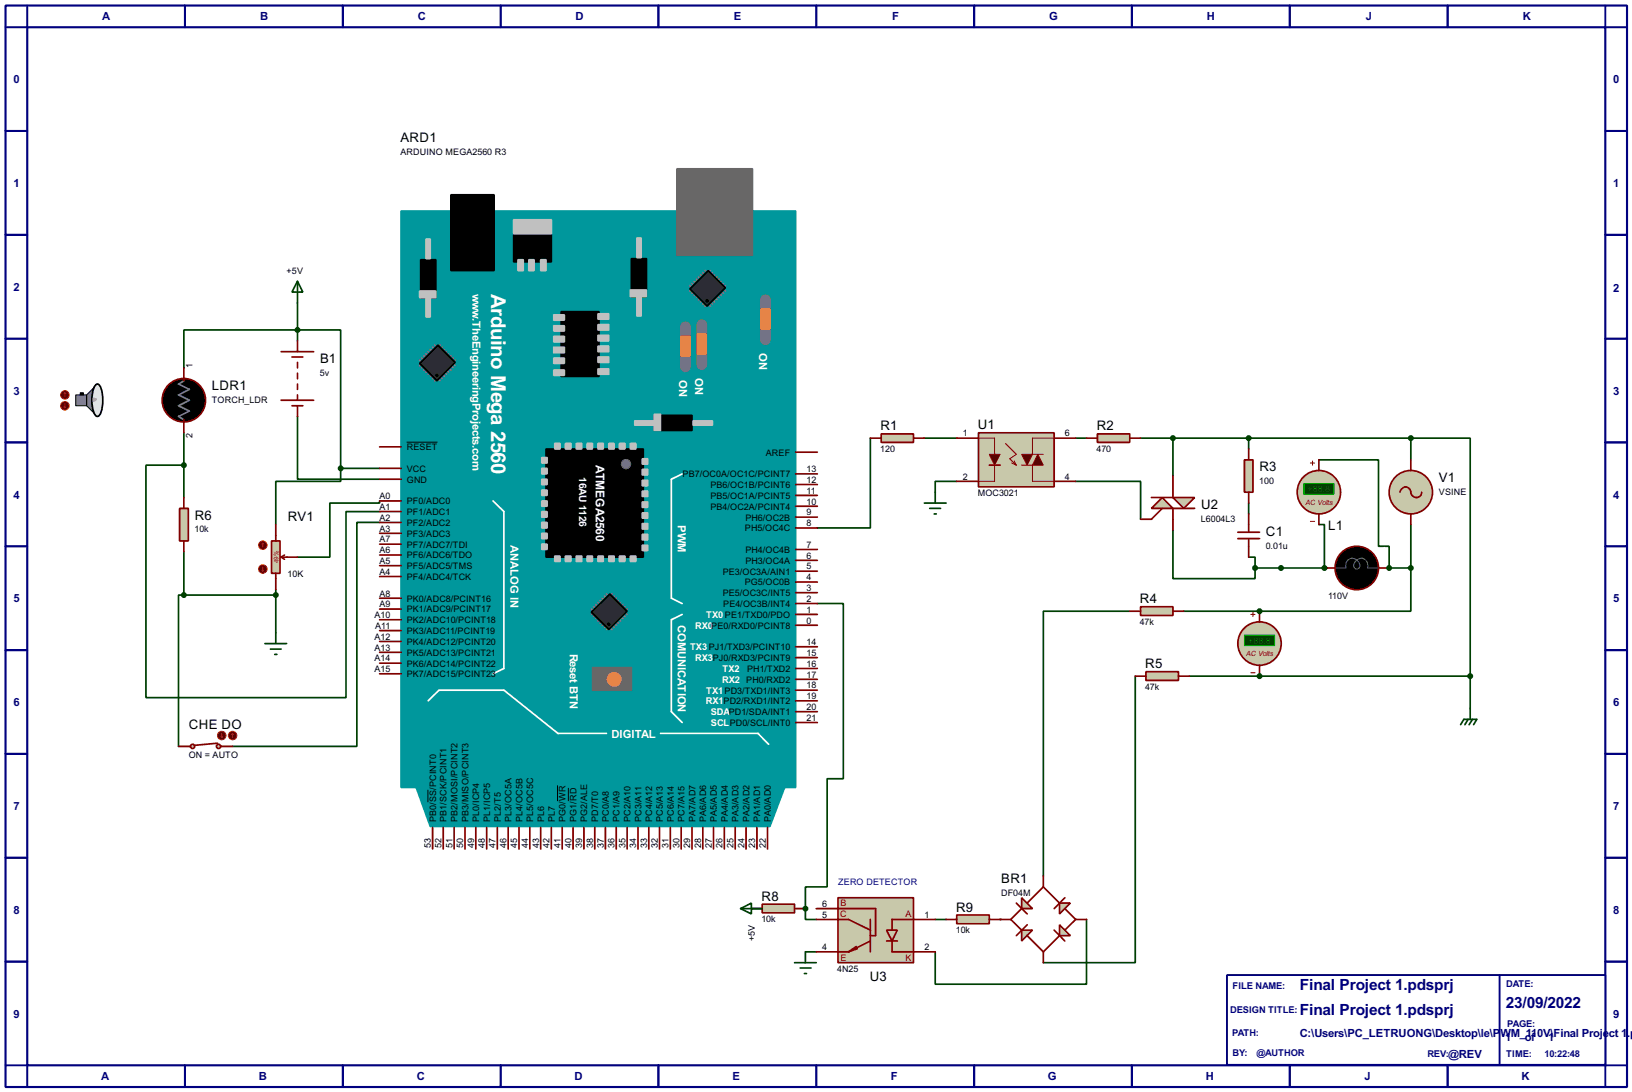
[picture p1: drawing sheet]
<svg xmlns="http://www.w3.org/2000/svg" width="383mm" height="256mm" viewBox="0 0 383 256" stroke-linecap="round" stroke-linejoin="round" font-family="sans-serif">
<path d="M1.3 1.3h381v254h-381zM6.4 6.4h370.8v243.8h-370.8z" fill="none" stroke="#000080" stroke-width=".5"/>
<g fill="none" stroke="#000080" stroke-width=".45">
<path d="M6.4 1.3v5.1h-5.1M43.5 1.3v5.1M80.6 1.3v5.1M117.7 1.3v5.1M154.7 1.3v5.1M191.8 1.3v5.1M228.9 1.3v5.1M266 1.3v5.1M303.1 1.3v5.1M340.2 1.3v5.1M377.2 1.3v5.1h5.1M1.3 30.8h5.1"/>
<path d="M377.2 30.8h5.1M1.3 55.2h5.1M377.2 55.2h5.1M1.3 79.6h5.1M377.2 79.6h5.1M1.3 103.9h5.1M377.2 103.9h5.1M1.3 128.3h5.1M377.2 128.3h5.1M1.3 152.7h5.1M377.2 152.7h5.1M1.3 177.1h5.1"/>
<path d="M377.2 177.1h5.1M1.3 201.5h5.1M377.2 201.5h5.1M1.3 225.9h5.1M377.2 225.9h5.1M1.3 250.2h5.1v5.1M43.5 250.2v5.1M80.6 250.2v5.1M117.7 250.2v5.1M154.7 250.2v5.1M191.8 250.2v5.1M228.9 250.2v5.1"/>
<path d="M266 250.2v5.1M303.1 250.2v5.1M340.2 250.2v5.1M382.3 250.2h-5.1v5.1"/>
</g>
<path d="M288.3 229h88.9v21.1h-88.9z" fill="#fff" stroke="#000080" stroke-width=".45"/>
<path d="M352.4 229v21.1" fill="none" stroke="#000080" stroke-width=".45"/>
<path d="M69.9 77.5h10.2v32.5M69.9 71.2v8.9M69.9 97.8v14.8h19.3M80.1 110v3.1h-15.3v10.1M80.1 110h9.1M89.2 117.7v.5h-11.7v12.7h-7.6M204.5 102.9v21.1h-12.4M217.2 102.9h7.6M224.8 113.1h-5v2.5M252.8 102.9h2.5M293.4 102.9v2.6M293.4 118.2v2.5" fill="none" stroke="#004000" stroke-width=".4"/>
<circle cx="326.4" cy="133.4" r=".2" fill="#004000"/>
<path d="M309.9 108h14v20.3h2.5v5.1" fill="none" stroke="#004000" stroke-width=".4"/>
<circle cx="311.2" cy="133.4" r=".2" fill="#004000"/>
<path d="M252.8 113.1h15.2v8.9M268 102.9h25.4M275.6 102.9v8.9M275.6 124.5v11.4h19.3v-2.5M293.4 130.9h1.5v2.5M309.9 123.2h1.3v10.2h-16.3M176.6 213.4h2.5M219.8 216h2.5M255.3 216v15.2h-35.5v-7.6M189.3 223.6h2.5" fill="none" stroke="#004000" stroke-width=".4"/>
<circle cx="235" cy="216" r=".2" fill="#004000"/>
<path d="M265.5 143.6h-20.3v62.2M266.8 158.8v67.3h-21.6M189.3 213.4v2.6h2.5" fill="none" stroke="#004000" stroke-width=".4"/>
<circle cx="189.3" cy="213.4" r=".2" fill="#004000"/>
<path d="M293.4 102.9h38.1v5.1M192.1 141.8h6.1v41.1h-3.8v25.4h-5.1v5.1" fill="none" stroke="#004000" stroke-width=".4"/>
<circle cx="296" cy="158.8" r=".2" fill="#004000"/>
<path d="M278.2 143.6h17.8M279.5 158.8h16.5" fill="none" stroke="#004000" stroke-width=".4"/>
<circle cx="296" cy="143.6" r=".2" fill="#004000"/>
<g fill="none" stroke="#004000" stroke-width=".4">
<path d="M69.9 77.5h-26.7v8.9M43.2 109.3h-8.9v54.6h47v-43.7h7.9M43.2 101.7v15.2M331.5 102.9h14v55.9M43.2 139.8h-1.2v35.5M43.2 129.6v10.2M43.2 139.8h21.6M64.8 138.5v10.1M89.2 122.7h-5.3v52.6h-29.2M326.4 133.4h5.1M331.5 133.4v10.2h-35.5M331.5 123.2v10.2"/>
<path d="M296 158.8h49.5M345.5 158.8v7.6"/>
</g>
<path d="M94.3 49.6h92.7v135.4h-92.7z" fill="#00979c" stroke="#00979c" stroke-width=".4"/>
<g fill="#686767" stroke="#686767" stroke-width=".4">
<path d="M159.1 39.7h17.7v20.3h-17.7z"/>
<path d="M139.2 156.8h9.2v5.3h-9.2z"/>
</g>
<path d="M106 45.8h10.1v17.8h-10.1zM120.7 55.2h8.9v6.3h-8.9zM98.9 61h3.5v8.9h-3.5zM131.9 73.2h8.9v15.2h-8.9zM148.4 60.8h3.5v8.9h-3.5zM153.7 97.6h8.9v3.5h-8.9zM128.3 105.5h22.9v25.4h-22.9z" fill="#000" stroke="#000" stroke-width=".4"/>
<path d="M115.9 117.7l2.5 2.5v36.8l-2.5 1.3M160.3 111.3l-2.5 1.3v27.9l2.5 1.3M160.3 144.3l-2.5 1.3v21.6l2.5 2.5M100.6 164.6l2.6-2.5h15.2l12.7 10.2h11.4M155.2 172.3h22.9l2.5 2.5" fill="none" stroke="#fff" stroke-width=".4"/>
<path d="M97.8 185l86.7-.3-3.6 9.4h-79.8z" fill-rule="evenodd" fill="#00979c" stroke="#00979c" stroke-width=".4"/>
<g fill="#c0c0c0" stroke="#c0c0c0" stroke-width=".4">
<path d="M127.3 107.5h1.3v1.3h-1.3z"/>
<path d="M127.3 110h1.3v1.3h-1.3z"/>
<path d="M127.3 112.6h1.3v1.2h-1.3z"/>
<path d="M127.3 115.1h1.3v1.3h-1.3z"/>
<path d="M127.3 117.7h1.3v1.2h-1.3z"/>
<path d="M127.3 120.2h1.3v1.3h-1.3z"/>
<path d="M127.3 122.7h1.3v1.3h-1.3z"/>
<path d="M127.3 125.3h1.3v1.2h-1.3z"/>
<path d="M127.3 127.8h1.3v1.3h-1.3z"/>
<path d="M98.6 68.4h3.8v1.5h-3.8z"/>
<path d="M100.1 56.2h1v4.6h-1z"/>
<path d="M100.1 69.9h1v4.6h-1z"/>
<path d="M150.9 107.8h1.3v1.2h-1.3z"/>
<path d="M150.9 110.3h1.3v1.3h-1.3z"/>
<path d="M150.9 112.8h1.3v1.3h-1.3z"/>
<path d="M150.9 115.4h1.3v1.2h-1.3z"/>
<path d="M150.9 117.9h1.3v1.3h-1.3z"/>
<path d="M150.9 120.5h1.3v1.2h-1.3z"/>
<path d="M150.9 123h1.3v1.3h-1.3z"/>
<path d="M150.9 125.5h1.3v1.3h-1.3z"/>
<path d="M150.9 128.1h1.3v1.2h-1.3z"/>
<path d="M148.1 104.2h1.3v1.3h-1.3z"/>
<path d="M145.6 104.2h1.3v1.3h-1.3z"/>
<path d="M143.1 104.2h1.2v1.3h-1.2z"/>
<path d="M140.5 104.2h1.3v1.3h-1.3z"/>
<path d="M138 104.2h1.2v1.3h-1.2z"/>
<path d="M135.4 104.2h1.3v1.3h-1.3z"/>
<path d="M132.9 104.2h1.3v1.3h-1.3z"/>
<path d="M130.4 104.2h1.2v1.3h-1.2z"/>
<path d="M148.1 130.6h1.3v1.3h-1.3z"/>
<path d="M145.6 130.6h1.3v1.3h-1.3z"/>
<path d="M143.1 130.6h1.2v1.3h-1.2z"/>
<path d="M140.5 130.6h1.3v1.3h-1.3z"/>
<path d="M138 130.6h1.2v1.3h-1.2z"/>
<path d="M135.4 130.6h1.3v1.3h-1.3z"/>
<path d="M132.9 130.6h1.3v1.3h-1.3z"/>
<path d="M130.4 130.6h1.2v1.3h-1.2z"/>
<path d="M130.1 74h2.5v1.2h-2.5z"/>
<path d="M130.1 76.5h2.5v1.3h-2.5z"/>
<path d="M130.1 79h2.5v1.3h-2.5z"/>
<path d="M130.1 81.6h2.5v1.3h-2.5z"/>
<path d="M130.1 84.1h2.5v1.3h-2.5z"/>
<path d="M130.1 86.9h2.5v1.3h-2.5z"/>
<path d="M140.5 73.7h2.6v1.3h-2.6z"/>
<path d="M140.5 76.3h2.6v1.2h-2.6z"/>
<path d="M140.5 78.8h2.6v1.3h-2.6z"/>
<path d="M140.5 81.3h2.6v1.3h-2.6z"/>
<path d="M140.5 83.9h2.6v1.2h-2.6z"/>
<path d="M140.5 86.7h2.6v1.2h-2.6z"/>
<path d="M121.7 61h1.3v2.6h-1.3z"/>
<path d="M124.3 61h1.2v2.6h-1.2z"/>
<path d="M127.1 61h1.2v2.6h-1.2z"/>
<path d="M120.7 51.6h8.9v3.3h-8.9z"/>
<path d="M148.1 68.1h3.8v1.6h-3.8z"/>
<path d="M149.7 55.9h1v4.6h-1z"/>
<path d="M149.7 69.7h1v4.5h-1z"/>
<path d="M153.7 97.3h1.5v3.8h-1.5z"/>
<path d="M162.9 98.9h4.5v1h-4.5z"/>
<path d="M149.2 98.9h4.5v1h-4.5z"/>
</g>
<circle cx="144.3" cy="159.6" r="1.55" fill="#ff8080" stroke="#ff8080" stroke-width=".4"/>
<path d="M161.1 76.8v9.4M164.9 76.3v9.4M179.9 70.4v9.4" fill="none" stroke="#757575" stroke-width="2.6"/>
<g fill="#ff8000" stroke="#ff8000" stroke-width=".4">
<path d="M178.9 72.7h2v4.6h-2z"/>
<path d="M163.9 78.5h2v4.6h-2z"/>
<path d="M160.1 79h2v4.6h-2z"/>
</g>
<g fill="none" stroke="#808080" stroke-width=".45">
<path d="M98.6 84.6l.5 .5M99.1 84.1l.5 .5M99.1 85.4l-.5 .5M99.6 83.6l.5 .5M99.6 85.9l-.5 .5M100.1 83.1l.5 .5M100.1 86.4l-.5 .5M100.6 82.6l.5 .5M100.6 86.9l-.5 .5M101.1 82.1l.6 .5M101.1 87.4l-.5 .5M101.7 81.6l.5 .5"/>
<path d="M101.7 87.9l-.6 .5M102.2 81.1l.5 .5M102.2 88.4l-.5 .6M102.7 89l-.5 .5M102.9 89l.5 .5M103.4 88.4l.5 .6M103.4 81.1l-.5 .5M103.9 87.9l.5 .5M103.9 81.6l-.5 .5M104.4 87.4l.6 .5M104.4 82.1l-.5 .5M105 86.9l.5 .5"/>
<path d="M105 82.6l-.6 .5M105.5 86.4l.5 .5M105.5 83.1l-.5 .5M106 85.9l.5 .5M106 83.6l-.5 .5M106.5 85.4l.5 .5M106.5 84.1l-.5 .5M107 84.6l-.5 .5"/>
</g>
<path d="M98.6 85.4l4.3-4.3 4.1 4-4.3 4.4z" fill-rule="evenodd" fill="#2c2c2c" stroke="#000" stroke-width=".4"/>
<circle cx="102.6" cy="88.2" r=".3" fill="#000" stroke="#000" stroke-width=".23"/>
<g fill="none" stroke="#808080" stroke-width=".45">
<path d="M142.5 139.5l.6 .5M143.8 139.5l-.5 .5M139 143.1l.5 .5M139.5 142.5l.5 .6M139.5 143.8l-.5 .5M140 142l.5 .5M140 144.3l-.5 .5M140.5 141.5l.5 .5M140.5 144.8l-.5 .5M141 141l.5 .5M141 145.3l-.5 .6M141.5 140.5l.5 .5"/>
<path d="M141.5 145.9l-.5 .5M142 140l.5 .5M142 146.4l-.5 .5M142.5 146.9l-.5 .5M143.1 147.4l-.6 .5M143.3 147.4l.5 .5M143.8 146.9l.5 .5M144.3 146.4l.5 .5M144.3 140l-.5 .5M144.8 145.9l.5 .5M144.8 140.5l-.5 .5M145.3 145.3l.6 .6"/>
<path d="M145.3 141l-.5 .5M145.9 144.8l.5 .5M145.9 141.5l-.6 .5M146.4 144.3l.5 .5M146.4 142l-.5 .5M146.9 143.8l.5 .5M146.9 142.5l-.5 .6M147.4 143.1l-.5 .5"/>
</g>
<path d="M139 143.8l4.3-4.3 4.1 4.1-4.3 4.3z" fill-rule="evenodd" fill="#2c2c2c" stroke="#000" stroke-width=".4"/>
<circle cx="143" cy="146.6" r=".3" fill="#000" stroke="#000" stroke-width=".23"/>
<g fill="none" stroke="#808080" stroke-width=".45">
<path d="M162.1 67.1l.5 .5M162.6 66.6l.5 .5M162.6 67.9l-.5 .5M163.1 66.1l.5 .5M163.1 68.4l-.5 .5M163.6 65.6l.5 .5M163.6 68.9l-.5 .5M164.1 65.1l.5 .5M164.1 69.4l-.5 .5M164.6 64.6l.6 .5M164.6 69.9l-.5 .5M165.2 64.1l.5 .5"/>
<path d="M165.2 70.4l-.6 .5M165.7 63.6l.5 .5M165.7 70.9l-.5 .5M166.2 71.4l-.5 .5M166.4 71.4l.5 .5M166.9 70.9l.5 .5M166.9 63.6l-.5 .5M167.4 70.4l.5 .5M167.4 64.1l-.5 .5M167.9 69.9l.6 .5M167.9 64.6l-.5 .5M168.5 69.4l.5 .5"/>
<path d="M168.5 65.1l-.6 .5M169 68.9l.5 .5M169 65.6l-.5 .5M169.5 68.4l.5 .5M169.5 66.1l-.5 .5M170 67.9l.5 .5M170 66.6l-.5 .5M170.5 67.1l-.5 .5"/>
</g>
<path d="M166.4 63.6l4.1 4-4.3 4.3-4.1-4z" fill-rule="evenodd" fill="#2c2c2c" stroke="#000" stroke-width=".4"/>
<circle cx="166.1" cy="70.7" r=".3" fill="#000" stroke="#000" stroke-width=".23"/>
<circle cx="147.1" cy="109" r="1.1" fill="#757575" stroke="#757575" stroke-width=".23"/>
<g fill="none" stroke="#800000" stroke-width=".4">
<path d="M89.2 117.7h5.1M89.2 105h5.1M89.2 110h5.1M89.2 112.6h5.1M187 118.9h5.1M187 116.4h5.1M187 113.8h5.1M187 111.3h5.1M187 106.2h5.1M89.2 127.8h5.1M89.2 130.4h5.1M89.2 132.9h5.1"/>
<path d="M89.2 135.4h5.1M89.2 125.3h5.1M89.2 122.7h5.1M89.2 120.2h5.1M187 139.2h5.1M187 136.7h5.1M187 134.2h5.1M187 131.6h5.1M187 129.1h5.1M187 124h5.1M187 121.5h5.1M89.2 158.3h5.1"/>
<path d="M89.2 155.8h5.1M89.2 153.2h5.1M89.2 150.7h5.1M89.2 148.1h5.1M89.2 145.6h5.1M89.2 143.1h5.1M89.2 140.5h5.1M187 159.6h5.1M187 157h5.1M187 154.5h5.1M187 151.9h5.1M187 146.9h5.1"/>
<path d="M187 144.3h5.1M187 141.8h5.1M187 169.7h5.1M187 167.2h5.1M187 164.6h5.1M187 162.1h5.1M101.7 194.4v5M104.2 194.4v5M106.7 194.4v5M109.3 194.4v5M111.8 194.4v5M114.4 194.4v5"/>
<path d="M116.9 194.4v5M119.4 194.4v5M122 194.4v5M124.5 194.4v5M127.1 194.4v5M129.6 194.4v5M132.1 194.4v5M134.7 194.4v5M137.2 194.4v5M139.8 194.4v5M142.3 194.4v5M144.8 194.4v5"/>
<path d="M147.4 194.4v5M149.9 194.4v5M152.5 194.4v5M155 194.4v5M157.5 194.4v5M160.1 194.4v5M162.6 194.4v5M165.2 194.4v5M167.7 194.4v5M170.2 194.4v5M172.8 194.4v5M175.3 194.4v5"/>
<path d="M177.9 194.4v5M180.4 194.4v5"/>
</g>
<path d="M95.6 103.9h7.2M100.6 185.5v2.9M131 184.5v3.7M133.6 185.1v3.1" fill="none" stroke="#000" stroke-width=".23"/>
<path d="M207.1 101.9h7.6v2h-7.6z" fill="#c8c8aa" stroke="#800000" stroke-width=".4"/>
<path d="M204.5 102.9h2.6M214.7 102.9h2.5" fill="none" stroke="#800000" stroke-width=".4"/>
<path d="M229.9 101.7h17.8v12.7h-17.8z" fill="#c8c8aa" stroke="#800000" stroke-width=".4"/>
<path d="M232.5 106.7h2.5l-1.3 2.6z" fill="#400000" stroke="#800000" stroke-width=".23"/>
<path d="M232.5 109.3h2.5" fill="none" stroke="#800000" stroke-width=".4"/>
<g fill="#400000" stroke="#800000" stroke-width=".23">
<path d="M243.9 106.7l1.3 2.6h-2.6z"/>
<path d="M240.1 106.7h2.5l-1.2 2.6z"/>
</g>
<path d="M229.9 102.9h3.8v3.8M233.7 109.3v3.8h-3.8M236.3 104.2l2.5 2.5-1.5 1.1 1.5 1.5M237.8 108.8l1 .5M238.3 108.3l.5 1M240.1 109.3h2.5v3.8h5.1M247.7 102.9h-5.1v3.8h2.6" fill="none" stroke="#800000" stroke-width=".23"/>
<path d="M224.8 102.9h5.1M224.8 113.1h5.1M247.7 102.9h5.1M247.7 113.1h5.1" fill="none" stroke="#800000" stroke-width=".4"/>
<path d="M217.2 118.2h5.1M218.5 119.4h2.5M219.8 115.6v2.6M219.5 120.7h.5" fill="none" stroke="#004000" stroke-width=".4"/>
<path d="M257.9 101.9h7.6v2h-7.6z" fill="#c8c8aa" stroke="#800000" stroke-width=".4"/>
<path d="M255.3 102.9h2.6M265.5 102.9h2.5" fill="none" stroke="#800000" stroke-width=".4"/>
<path d="M292.4 108h2v7.6h-2z" fill="#c8c8aa" stroke="#800000" stroke-width=".4"/>
<path d="M293.4 105.5v2.5M293.4 115.6v2.6M290.9 126.5h5.1M290.9 125h5.1M293.4 120.7v4.3M293.4 126.5v4.4" fill="none" stroke="#800000" stroke-width=".4"/>
<path d="M268 142.5h7.6v2.1h-7.6z" fill="#c8c8aa" stroke="#800000" stroke-width=".4"/>
<path d="M265.5 143.6h2.5M275.6 143.6h2.6" fill="none" stroke="#800000" stroke-width=".4"/>
<path d="M269.3 157.8h7.6v2h-7.6z" fill="#c8c8aa" stroke="#800000" stroke-width=".4"/>
<path d="M266.8 158.8h2.5M276.9 158.8h2.6" fill="none" stroke="#800000" stroke-width=".4"/>
<path d="M62.3 151.2h5.1M63.6 152.5h2.5M64.6 153.7h.5M64.8 148.6v2.6" fill="none" stroke="#004000" stroke-width=".4"/>
<path d="M63.8 127.1h2v7.6h-2z" fill="#c8c8aa" stroke="#800000" stroke-width=".4"/>
<path d="M64.8 123.2v3.9M64.8 134.7v3.8M66.1 130.9l.8 .5M66.1 130.9h3.8M66.9 130.4l-.8 .5" fill="none" stroke="#800000" stroke-width=".4"/>
<circle cx="61.7" cy="128.1" r="1" fill="#400000" stroke="#f00" stroke-width=".23"/>
<path d="M61.8 127.6l-.3 .2M61.8 127.6l.2 .2M61.8 127.6v1" fill="none" stroke="#f00" stroke-width=".23"/>
<circle cx="61.7" cy="133.7" r="1" fill="#400000" stroke="#f00" stroke-width=".23"/>
<path d="M61.5 133.9l.3 .3M61.8 133.2v1M62 133.9l-.2 .3" fill="none" stroke="#f00" stroke-width=".23"/>
<path d="M66.1 82.6h7.6M66.1 94h7.6M68.6 83.9h2.6M68.6 95.3h2.6M69.9 80.1v2.5M69.9 85.1v1.3M69.9 87.7v1.3M69.9 90.2v1.3M69.9 92.8v1.2M69.9 95.3v2.5" fill="none" stroke="#800000" stroke-width=".4"/>
<g fill="#004000" stroke="#004000" stroke-width=".4">
<circle cx="80" cy="110" r=".5"/>
<circle cx="301" cy="133.4" r=".5"/>
<circle cx="293.4" cy="102.9" r=".5"/>
<circle cx="69.9" cy="77.5" r=".5"/>
</g>
<path d="M69.9 66.1l1.3 2.5h-2.6zM69.9 66.1v5.1" fill="none" stroke="#004000" stroke-width=".4"/>
<circle cx="295.9" cy="151.2" r="5.1" fill="#c8c8aa" stroke="#800000" stroke-width=".4"/>
<path d="M293.9 144.3h1M293.9 158h1M294.4 143.8v1" fill="none" stroke="#800000" stroke-width=".23"/>
<path d="M292.4 149.2h7.1v2.5h-7.1z" fill="#004000" stroke="#0f0" stroke-width=".23"/>
<path d="M296 143.6v2.5M296 156.3v2.5" fill="none" stroke="#800000" stroke-width=".4"/>
<circle cx="331.5" cy="115.6" r="5.1" fill="#c8c8aa" stroke="#800000" stroke-width=".4"/>
<path d="M329 115.6a1.28 1.28 0 0 1 1.2-1.3 1.28 1.28 0 0 1 1.3 1.3 1.28 1.28 0 0 0 1.3 1.3 1.28 1.28 0 0 0 1.3-1.3M331.5 108v2.5M331.5 120.7v2.5" fill="none" stroke="#800000" stroke-width=".4"/>
<circle cx="309.9" cy="115.6" r="5.1" fill="#c8c8aa" stroke="#800000" stroke-width=".4"/>
<path d="M307.9 108.8h1M308.4 108.3v1M307.9 122.5h1" fill="none" stroke="#800000" stroke-width=".23"/>
<path d="M306.4 113.6h7.1v2.5h-7.1z" fill="#004000" stroke="#0f0" stroke-width=".23"/>
<path d="M309.9 108v2.5M309.9 120.7v2.5M311.2 133.4h2.5M323.9 133.4h2.5" fill="none" stroke="#800000" stroke-width=".4"/>
<circle cx="318.8" cy="133.4" r="5.1" fill="#000" stroke="#800000" stroke-width=".4"/>
<path d="M313.7 133.4h2.6a1.69 1.69 0 0 1 1.1-2.2 1.69 1.69 0 0 1 2.1 1.3 .77 .77 0 0 1-.7 1.2 .77 .77 0 0 1-.7-1.2 1.68 1.68 0 0 1 1.5-1.3 1.68 1.68 0 0 1 1.7 1l.1 1.2h2.5" fill="none" stroke="#606060" stroke-width=".25"/>
<path d="M312.2 128.6l1.5 1M315.3 126l1 1.6M318.8 125.3v1.8M322.4 126l-1 1.6M325.4 128.6l-1.5 1" fill="none" stroke="#feffff" stroke-width=".25"/>
<g fill="#004000" stroke="#004000" stroke-width=".4">
<circle cx="326.4" cy="133.4" r=".5"/>
<circle cx="311.2" cy="133.4" r=".5"/>
</g>
<g fill="#c8c8aa" stroke="#800000" stroke-width=".4">
<path d="M275.6 116.9h5.1l-2.5 2.5z"/>
<path d="M270.6 119.4l2.5-2.5 2.5 2.5z"/>
</g>
<path d="M273.1 119.4l-2.5 2.6h-2.6M275.6 111.8v5.1h-5M280.7 119.4h-5.1v5.1" fill="none" stroke="#800000" stroke-width=".4"/>
<g fill="#004000" stroke="#004000" stroke-width=".4">
<circle cx="275.6" cy="102.9" r=".5"/>
<circle cx="294.9" cy="133.4" r=".5"/>
</g>
<path d="M196.9 210.9h17.8v15.2h-17.8z" fill="#c8c8aa" stroke="#800000" stroke-width=".4"/>
<path d="M208.3 218.5h2.6l-1.3 2.5z" fill="#c8c8aa" stroke="#800000" stroke-width=".4"/>
<path d="M191.8 216h7.6l5.1 2.5M191.8 213.4h14v6.4h-1.3M204.5 216v7.6M219.8 216h-10.2v2.5M191.8 223.6h7.6M201.2 222.3l-1.8 1.3M201.5 222.8l-2.1 .8M204.5 221l-5.1 2.6M208.3 221h2.6M209.6 221v2.6h10.2" fill="none" stroke="#800000" stroke-width=".4"/>
<path d="M179.1 212.4h7.6v2h-7.6z" fill="#c8c8aa" stroke="#800000" stroke-width=".4"/>
<path d="M176.6 213.4h2.5M186.7 213.4h2.6" fill="none" stroke="#800000" stroke-width=".4"/>
<path d="M174 213.4l2.6-1.3v2.6zM174 213.4h5.1M186.7 226.1h5.1M188 227.4h2.6M189 228.7h.5M189.3 223.6v2.5" fill="none" stroke="#004000" stroke-width=".4"/>
<path d="M224.8 214.9h7.7v2.1h-7.7z" fill="#c8c8aa" stroke="#800000" stroke-width=".4"/>
<path d="M222.3 216h2.5M232.5 216h2.5" fill="none" stroke="#800000" stroke-width=".4"/>
<path d="M240.1 218.5h2.5l-2.5 2.5z" fill="#c8c8aa" stroke="#800000" stroke-width=".4"/>
<path d="M238.8 212.1l2.6 2.6M240.1 213.4l-2.6 2.6 2.6 2.5M241.4 217.2l-2.6 2.6M241.4 212.1l3.8-3.8 3.8 3.8M241.4 219.8l3.8 3.8 3.8-3.8M247.7 218.5l2.5 2.5M250.2 210.9l-2.5 2.5M250.2 213.4l2.6 2.6-2.6 2.5" fill="none" stroke="#800000" stroke-width=".4"/>
<g fill="#c8c8aa" stroke="#800000" stroke-width=".4">
<path d="M249 212.1h2.5l-2.5 2.6z"/>
<path d="M240.1 210.9l2.5 2.5h-2.5z"/>
<path d="M249 217.2l2.5 2.6h-2.5z"/>
</g>
<path d="M43.2 89v.5M43.2 98.6v.5M235 216h2.5M245.2 205.8v2.5M252.8 216h2.5M245.2 223.6v2.5" fill="none" stroke="#800000" stroke-width=".4"/>
<g fill="#004000" stroke="#004000" stroke-width=".4">
<circle cx="189.2" cy="213.4" r=".5"/>
<circle cx="331.5" cy="102.9" r=".5"/>
<circle cx="295.9" cy="158.8" r=".5"/>
<circle cx="295.9" cy="143.6" r=".5"/>
<circle cx="331.5" cy="133.4" r=".5"/>
<circle cx="345.4" cy="158.8" r=".5"/>
</g>
<path d="M343.2 170.2l.8-1.2h3l-.7 1.2M345 169l-.8 1.2M345.5 166.4v2.6M346 169l-.8 1.2" fill="none" stroke="#004000" stroke-width=".4"/>
<circle cx="43.2" cy="94" r="5.1" fill="#000" stroke="#800000" stroke-width=".4"/>
<path d="M43.2 89.5l-1.2 .7 2.5 1.3-2.5 1.3 2.5 1.2-2.5 1.3 2.5 1.3-2.5 1.2 1.2 .8" fill="none" stroke="#808080" stroke-width=".4"/>
<g fill="#808080" stroke="#000" stroke-width=".23">
<path d="M17.8 92.8h2.6v2.5h-2.6z" fill-rule="evenodd"/>
<path d="M22.6 90.3a7.1 7.1 0 0 0-.7 6.1 1.6 1.6 0 0 0 1 1.4l-2.5-2.5v-2.5l2.5-2.6z" fill-rule="evenodd"/>
</g>
<path d="M22.6 90.3l.3-.1a2.96 2.96 0 0 1 1.2 2.9l-.1 2.6a2.46 2.46 0 0 1-1.1 2.1 2.98 2.98 0 0 1-1.3-2.9l.1-2.6a3.2 3.2 0 0 1 .9-2z" fill-rule="evenodd" fill="#e6e6e6" stroke="#000" stroke-width=".4"/>
<path d="M21.9 93.5l.8 .3a.68 .68 0 0 1-.8 .5z" fill-rule="evenodd" fill="#a6a8aa" stroke="#9f9fa8" stroke-width=".23"/>
<path d="M18.9 92.3h.7v.5h-.7z" fill="#000" stroke="#000" stroke-width=".23"/>
<path d="M43.2 86.4v2.6M43.2 99.1v2.6" fill="none" stroke="#800000" stroke-width=".4"/>
<circle cx="15.2" cy="92.8" r="1" fill="#400000" stroke="#f00" stroke-width=".23"/>
<path d="M15.3 92.3l-.3 .2M15.3 92.3l.2 .2M15.3 92.3v1" fill="none" stroke="#f00" stroke-width=".23"/>
<circle cx="15.2" cy="95.3" r="1" fill="#400000" stroke="#f00" stroke-width=".23"/>
<path d="M15 95.6l.3 .2M15.3 94.8v1M15.5 95.6l-.2 .2" fill="none" stroke="#f00" stroke-width=".23"/>
<path d="M42.2 119.4h2.1v7.7h-2.1z" fill="#c8c8aa" stroke="#800000" stroke-width=".4"/>
<path d="M43.2 116.9v2.5M43.2 127.1v2.5" fill="none" stroke="#800000" stroke-width=".4"/>
<g fill="#004000" stroke="#004000" stroke-width=".4">
<circle cx="64.8" cy="139.8" r=".5"/>
<circle cx="43.2" cy="109.3" r=".5"/>
</g>
<g fill="#c8c8aa" stroke="#800000" stroke-width=".4">
<circle cx="51.3" cy="175.3" r=".5"/>
<circle cx="45.2" cy="175.3" r=".5"/>
</g>
<path d="M42 175.3h2.8M51.1 174.6l-5.3 .5M51.9 175.3h2.8" fill="none" stroke="#800000" stroke-width=".4"/>
<circle cx="52.1" cy="172.8" r="1" fill="#400000" stroke="#f00" stroke-width=".23"/>
<path d="M51.9 173l.2 .3M52.1 172.3v1M52.4 173l-.3 .3" fill="none" stroke="#f00" stroke-width=".23"/>
<circle cx="54.6" cy="172.8" r="1" fill="#400000" stroke="#f00" stroke-width=".23"/>
<path d="M54.7 172.3l-.3 .2M54.7 172.3l.2 .2M54.7 172.3v1" fill="none" stroke="#f00" stroke-width=".23"/>
<circle cx="43.2" cy="139.8" r=".5" fill="#004000" stroke="#004000" stroke-width=".4"/>
<text font-size="5.4" fill="#fff" x="115.4" y="69.1" transform="rotate(90 115.4 69.1)">Arduino Mega 2560</text>
<g font-size="4.1" fill="#000080">
<text x="305.4" y="232.6">Final Project 1.pdsprj</text>
<text x="305.4" y="238.5">Final Project 1.pdsprj</text>
<text x="353.9" y="236.7">23/09/2022</text>
</g>
<g font-size="3.5">
<text x="94.1" y="33.5">ARD1</text>
<text x="75.2" y="85.3">B1</text>
<text x="49.8" y="91.7">LDR1</text>
<text x="206.9" y="101.1">R1</text>
<text x="229.8" y="100.9">U1</text>
<text x="257.7" y="101.1">R2</text>
<text x="296" y="110.7">R3</text>
<text x="338.1" y="113.2">V1</text>
<text x="282.2" y="119.6">U2</text>
<text x="45.8" y="122.1">R6</text>
<text x="67.6" y="122.4">RV1</text>
<text x="297.5" y="125.9">C1</text>
<text x="312.1" y="124.5">L1</text>
<text x="267.9" y="141.7">R4</text>
<text x="269.1" y="157">R5</text>
<text x="44.4" y="171.2">CHE DO</text>
<text x="235.3" y="207.5">BR1</text>
<text x="179" y="211.6">R8</text>
<text x="224.7" y="214.1">R9</text>
<text x="204.4" y="230.4">U3</text>
</g>
<text font-size="3.2" fill="#fff" x="140" y="109.3" transform="rotate(90 140 109.3)">ATMEGA2560</text>
<g font-size="3" fill="#000080">
<text x="24" y="4.6">A</text>
<text x="61.1" y="4.6">B</text>
<text x="98.2" y="4.6">C</text>
<text x="135.2" y="4.6">D</text>
<text x="172.4" y="4.6">E</text>
<text x="209.6" y="4.6">F</text>
<text x="246.5" y="4.6">G</text>
<text x="283.6" y="4.6">H</text>
<text x="320.9" y="4.6">J</text>
<text x="357.8" y="4.6">K</text>
<text x="3.2" y="19.5">0</text>
<text x="379.1" y="19.5">0</text>
<text x="3.2" y="44">1</text>
<text x="379.1" y="44">1</text>
<text x="3.2" y="68.4">2</text>
<text x="379.1" y="68.6">2</text>
<text x="3.2" y="92.7">3</text>
<text x="379.1" y="92.7">3</text>
<text x="3.2" y="117.1">4</text>
<text x="379.1" y="117.1">4</text>
<text x="3.2" y="141.5">5</text>
<text x="379.1" y="141.5">5</text>
<text x="3.2" y="165.9">6</text>
<text x="379.1" y="165.9">6</text>
<text x="3.2" y="190.3">7</text>
<text x="379.1" y="190.3">7</text>
<text x="3.2" y="214.7">8</text>
<text x="379.1" y="214.7">8</text>
<text x="3.2" y="239.1">9</text>
<text x="379.1" y="239.1">9</text>
<text x="305.4" y="243.5">C:\Users\PC_LETRUONG\Desktop\le\P</text>
<text x="352.5" y="243.5">WM_110V\Final Proje</text>
<text x="353.7" y="244.5">1</text>
<text x="358.3" y="244.5">of</text>
<text x="363.8" y="244.5">1</text>
<text x="378" y="243.5">ct 1</text>
<text x="382.4" y="243.5">.</text>
<text x="383.1" y="243.5">p</text>
<text x="340.3" y="248.6">@REV</text>
<text x="23.8" y="253.8">A</text>
<text x="60.8" y="253.8">B</text>
<text x="97.9" y="253.8">C</text>
<text x="135" y="253.8">D</text>
<text x="172.1" y="253.8">E</text>
<text x="209.3" y="253.8">F</text>
<text x="246.2" y="253.8">G</text>
<text x="283.3" y="253.8">H</text>
<text x="320.6" y="253.8">J</text>
<text x="357.5" y="253.8">K</text>
</g>
<g font-size="3" fill="#fff">
<text x="111.1" y="69" transform="rotate(90 111.1 69)">w</text>
<text x="111.1" y="74.8" transform="rotate(90 111.1 74.8)">.TheEngineeringProjects.com</text>
<text x="178.4" y="82.9" transform="rotate(90 178.4 82.9)">ON</text>
<text x="159.6" y="89.2" transform="rotate(90 159.6 89.2)">ON</text>
<text x="163.3" y="88.7" transform="rotate(90 163.3 88.7)">ON</text>
<text x="159.3" y="123.3" transform="rotate(90 159.3 123.3)">PWM</text>
<text x="120" y="128.1" transform="rotate(90 120 128.1)">ANALOG IN</text>
<text x="159.3" y="146.7" transform="rotate(90 159.3 146.7)">COMUNICATION</text>
<text x="133.9" y="153.5" transform="rotate(90 133.9 153.5)">Reset BTN</text>
<text x="143.7" y="173.3">DIGITAL</text>
</g>
<text font-size="2.7" fill="#fff" x="136.1" y="112.1" transform="rotate(90 136.1 112.1)">16AU 1126</text>
<g font-size="2.5" fill="#fff">
<text x="163.3" y="147.7">RX0PE0/RXD0/PCINT8</text>
<text x="165.9" y="145.1">TX0PE1/TXD0/PDO</text>
<text x="162.1" y="152.7">TX3PJ1/TXD3/PCINT10</text>
<text x="163.3" y="155.3">RX3PJ0/RXD3/PCINT9</text>
<text x="169.7" y="160.4">RX2 PH0/RXD2</text>
<text x="169.8" y="157.8">TX2</text>
<text x="165.8" y="165.4">RX1PD2/RXD1/INT2</text>
<text x="165.9" y="162.9">TX1PD3/TXD1/INT3</text>
<text x="167" y="168">SDAPD1/SDA/INT1</text>
<text x="167" y="170.5">SCLPD0/SCL/INT0</text>
</g>
<g font-size="2.5" fill="#000080">
<text x="289.6" y="232.4">FILE NAME:</text>
<text x="353.9" y="231.9">DATE:</text>
<text x="289" y="238">DESIGN TITLE:</text>
<text x="289.5" y="243.3">PATH:</text>
<text x="354.1" y="241.3">PAGE:</text>
<text x="289.6" y="248.1">BY:</text>
<text x="295.2" y="248.1">@AUTHOR</text>
<text x="335.4" y="248.4">REV:</text>
<text x="353.9" y="248.4">TIME:</text>
<text x="362.9" y="248.4">10:22:48</text>
</g>
<g font-size="2.4">
<text x="94.1" y="36.3">ARDUINO MEGA2560 R3</text>
<text x="67.4" y="64.3">+5V</text>
<text x="45.2" y="86.4" transform="rotate(-90 45.2 86.4)">1</text>
<text x="75.2" y="88.2">5v</text>
<text x="49.8" y="94.5">TORCH_LDR</text>
<text x="45.2" y="102.8" transform="rotate(-90 45.2 102.8)">2</text>
<text x="95.6" y="105.8">RESET</text>
<text x="179.9" y="107">AREF</text>
<text x="206.9" y="106.1">120</text>
<text x="226.2" y="102.5">1</text>
<text x="250.2" y="102.5">6</text>
<text x="257.7" y="106.1">470</text>
<text x="95.6" y="110.8">VCC</text>
<text x="95.6" y="113.4">GND</text>
<text x="160.4" y="112.1">PB7/OC0A/OC1C/PCINT7</text>
<text x="189.5" y="113.4">12</text>
<text x="189.5" y="110.9">13</text>
<text x="226.2" y="112.7">2</text>
<text x="250.2" y="112.7">4</text>
<text x="295.9" y="113.6">100</text>
<text x="89.1" y="119.8">A1</text>
<text x="89.1" y="117.3">A0</text>
<text x="95.6" y="118.5">PF0/ADC0</text>
<text x="166.9" y="119.7">PB4/OC2A/PCINT4</text>
<text x="166.9" y="117.2">PB5/OC1A/PCINT5</text>
<text x="166.9" y="114.6">PB6/OC1B/PCINT6</text>
<text x="189.5" y="118.5">10</text>
<text x="189.5" y="116">11</text>
<text x="229.7" y="116.6">MOC3021</text>
<text x="338.1" y="116.2">VSINE</text>
<text x="45.7" y="125">10k</text>
<text x="89.1" y="124.9">A3</text>
<text x="89.1" y="122.3">A2</text>
<text x="95.6" y="123.5">PF2/ADC2</text>
<text x="95.6" y="121">PF1/ADC1</text>
<text x="175" y="124.8">PH5/OC4C</text>
<text x="175.1" y="122.3">PH6/OC2B</text>
<text x="189.5" y="123.6">8</text>
<text x="189.5" y="121.1">9</text>
<text x="282.2" y="122.5">L6004L3</text>
<text x="89.1" y="127.4">A7</text>
<text x="89.1" y="130">A6</text>
<text x="95.6" y="128.6">PF7/ADC7/TDI</text>
<text x="95.6" y="131.2">PF6/ADC6/TDO</text>
<text x="95.6" y="126.1">PF3/ADC3</text>
<text x="175.1" y="129.9">PH4/OC4B</text>
<text x="189.5" y="131.2">6</text>
<text x="189.5" y="128.7">7</text>
<text x="297.4" y="128.9">0.01u</text>
<text x="67.6" y="135.6">10K</text>
<text x="89.1" y="132.5">A5</text>
<text x="89.1" y="135">A4</text>
<text x="95.6" y="133.7">PF5/ADC5/TMS</text>
<text x="95.6" y="136.2">PF4/ADC4/TCK</text>
<text x="169.8" y="135">PE3/OC3A/AIN1</text>
<text x="175" y="137.5">PG5/OC0B</text>
<text x="175.1" y="132.4">PH3/OC4A</text>
<text x="189.5" y="136.3">4</text>
<text x="189.5" y="133.8">5</text>
<text x="89.1" y="142.7">A9</text>
<text x="89.1" y="140.1">A8</text>
<text x="95.6" y="143.9">PK1/ADC9/PCINT17</text>
<text x="95.6" y="141.3">PK0/ADC8/PCINT16</text>
<text x="169.8" y="140">PE5/OC3C/INT5</text>
<text x="169.9" y="142.6">PE4/OC3B/INT4</text>
<text x="189.5" y="143.9">1</text>
<text x="189.5" y="141.4">2</text>
<text x="189.5" y="138.8">3</text>
<text x="312.1" y="140.7">110V</text>
<text x="88" y="145.2">A10</text>
<text x="88.1" y="147.7">A11</text>
<text x="95.6" y="148.9">PK3/ADC11/PCINT19</text>
<text x="95.6" y="146.4">PK2/ADC10/PCINT18</text>
<text x="189.5" y="146.5">0</text>
<text x="267.8" y="146.8">47k</text>
<text x="88" y="155.4">A14</text>
<text x="88" y="152.8">A13</text>
<text x="88" y="150.3">A12</text>
<text x="95.6" y="154">PK5/ADC13/PCINT21</text>
<text x="95.6" y="151.5">PK4/ADC12/PCINT20</text>
<text x="189.5" y="154.1">15</text>
<text x="189.5" y="151.5">14</text>
<text x="88" y="157.9">A15</text>
<text x="95.6" y="159.1">PK7/ADC15/PCINT23</text>
<text x="95.6" y="156.6">PK6/ADC14/PCINT22</text>
<text x="175.5" y="157.8">PH1/TXD2</text>
<text x="189.5" y="161.7">18</text>
<text x="189.5" y="159.2">17</text>
<text x="189.5" y="156.6">16</text>
<text x="189.5" y="166.8">20</text>
<text x="189.5" y="164.2">19</text>
<text x="269.1" y="162">47k</text>
<text x="189.5" y="169.3">21</text>
<text x="44.3" y="178">ON = AUTO</text>
<text x="102.5" y="184.9" transform="rotate(-90 102.5 184.9)">PCINT0</text>
<text x="107.5" y="184.9" transform="rotate(-90 107.5 184.9)">SI/PCINT2</text>
<text x="110.1" y="184.5" transform="rotate(-90 110.1 184.5)">O/PCINT3</text>
<text x="102.5" y="193" transform="rotate(-90 102.5 193)">PB0/SS/</text>
<text x="105" y="193" transform="rotate(-90 105 193)">PB1/SCK/PCINT1</text>
<text x="107.5" y="193" transform="rotate(-90 107.5 193)">PB2/MO</text>
<text x="110.1" y="193" transform="rotate(-90 110.1 193)">PB3/MIS</text>
<text x="112.6" y="193" transform="rotate(-90 112.6 193)">PL0/ICP4</text>
<text x="115.2" y="193" transform="rotate(-90 115.2 193)">PL1/ICP5</text>
<text x="117.7" y="193" transform="rotate(-90 117.7 193)">PL2/T5</text>
<text x="120.2" y="193" transform="rotate(-90 120.2 193)">PL3/OC5A</text>
<text x="122.8" y="193" transform="rotate(-90 122.8 193)">PL4/OC5B</text>
<text x="125.3" y="193" transform="rotate(-90 125.3 193)">PL5/OC5C</text>
<text x="127.9" y="193" transform="rotate(-90 127.9 193)">PL6</text>
<text x="130.4" y="193" transform="rotate(-90 130.4 193)">PL7</text>
<text x="132.9" y="193" transform="rotate(-90 132.9 193)">PG0/WR</text>
<text x="135.5" y="193" transform="rotate(-90 135.5 193)">PG1/RD</text>
<text x="138" y="193" transform="rotate(-90 138 193)">PG2/ALE</text>
<text x="140.6" y="193" transform="rotate(-90 140.6 193)">PD7/T0</text>
<text x="143.1" y="193" transform="rotate(-90 143.1 193)">PC0/A8</text>
<text x="145.6" y="193" transform="rotate(-90 145.6 193)">PC1/A9</text>
<text x="148.2" y="193" transform="rotate(-90 148.2 193)">PC2/A10</text>
<text x="150.7" y="193" transform="rotate(-90 150.7 193)">PC3/A11</text>
<text x="153.3" y="193" transform="rotate(-90 153.3 193)">PC4/A12</text>
<text x="155.8" y="193" transform="rotate(-90 155.8 193)">PC5/A13</text>
<text x="158.3" y="193" transform="rotate(-90 158.3 193)">PC6/A14</text>
<text x="160.9" y="193" transform="rotate(-90 160.9 193)">PC7/A15</text>
<text x="163.4" y="193" transform="rotate(-90 163.4 193)">PA7/AD7</text>
<text x="166" y="193" transform="rotate(-90 166 193)">PA6/AD6</text>
<text x="168.5" y="193" transform="rotate(-90 168.5 193)">PA5/AD5</text>
<text x="171" y="193" transform="rotate(-90 171 193)">PA4/AD4</text>
<text x="173.6" y="193" transform="rotate(-90 173.6 193)">PA3/AD3</text>
<text x="176.1" y="193" transform="rotate(-90 176.1 193)">PA2/AD2</text>
<text x="178.7" y="193" transform="rotate(-90 178.7 193)">PA1/AD1</text>
<text x="181.2" y="193" transform="rotate(-90 181.2 193)">PA0/AD0</text>
<text x="101.2" y="199.2" transform="rotate(-90 101.2 199.2)">53</text>
<text x="103.7" y="199.2" transform="rotate(-90 103.7 199.2)">52</text>
<text x="106.3" y="199.2" transform="rotate(-90 106.3 199.2)">51</text>
<text x="108.8" y="199.2" transform="rotate(-90 108.8 199.2)">50</text>
<text x="111.4" y="199.2" transform="rotate(-90 111.4 199.2)">49</text>
<text x="113.9" y="199.2" transform="rotate(-90 113.9 199.2)">48</text>
<text x="116.4" y="199.2" transform="rotate(-90 116.4 199.2)">47</text>
<text x="119" y="199.2" transform="rotate(-90 119 199.2)">46</text>
<text x="121.6" y="199.2" transform="rotate(-90 121.6 199.2)">45</text>
<text x="124.1" y="199.2" transform="rotate(-90 124.1 199.2)">44</text>
<text x="126.6" y="199.2" transform="rotate(-90 126.6 199.2)">43</text>
<text x="129.1" y="199.2" transform="rotate(-90 129.1 199.2)">42</text>
<text x="131.7" y="199.2" transform="rotate(-90 131.7 199.2)">41</text>
<text x="134.3" y="199.2" transform="rotate(-90 134.3 199.2)">40</text>
<text x="136.8" y="199.2" transform="rotate(-90 136.8 199.2)">39</text>
<text x="139.3" y="199.2" transform="rotate(-90 139.3 199.2)">38</text>
<text x="141.8" y="199.2" transform="rotate(-90 141.8 199.2)">37</text>
<text x="144.4" y="199.2" transform="rotate(-90 144.4 199.2)">36</text>
<text x="147" y="199.2" transform="rotate(-90 147 199.2)">35</text>
<text x="149.5" y="199.2" transform="rotate(-90 149.5 199.2)">34</text>
<text x="152" y="199.2" transform="rotate(-90 152 199.2)">33</text>
<text x="154.6" y="199.2" transform="rotate(-90 154.6 199.2)">32</text>
<text x="157.1" y="199.2" transform="rotate(-90 157.1 199.2)">31</text>
<text x="159.7" y="199.2" transform="rotate(-90 159.7 199.2)">30</text>
<text x="162.2" y="199.2" transform="rotate(-90 162.2 199.2)">29</text>
<text x="164.7" y="199.2" transform="rotate(-90 164.7 199.2)">28</text>
<text x="167.3" y="199.2" transform="rotate(-90 167.3 199.2)">27</text>
<text x="169.8" y="199.2" transform="rotate(-90 169.8 199.2)">26</text>
<text x="172.4" y="199.2" transform="rotate(-90 172.4 199.2)">25</text>
<text x="174.9" y="199.2" transform="rotate(-90 174.9 199.2)">24</text>
<text x="177.5" y="199.2" transform="rotate(-90 177.5 199.2)">23</text>
<text x="180" y="199.2" transform="rotate(-90 180 199.2)">22</text>
<text x="193.2" y="215.5">5</text>
<text x="193.2" y="213">6</text>
<text x="217.2" y="215.5">1</text>
<text x="235.2" y="210.5">DF04M</text>
<text x="177.4" y="221" transform="rotate(-90 177.4 221)">+5V</text>
<text x="178.9" y="216.6">10k</text>
<text x="224.6" y="219.2">10k</text>
<text x="193.2" y="223.2">4</text>
<text x="217.2" y="223.2">2</text>
<text x="196.7" y="228.3">4N25</text>
</g>
<g font-size="2.4" fill="#008000">
<text x="307.3" y="115.7">+88.8</text>
<text x="293.3" y="151.2">+88.8</text>
</g>
<text font-size="2.4" fill="#000080" x="196.9" y="207.8">ZERO DETECTOR</text>
<g font-size="2.4" fill="#800000">
<text x="197.4" y="215.5">C</text>
<text x="197.5" y="212.9">B</text>
<text x="212.7" y="215.5">A</text>
<text x="197.5" y="225.6">E</text>
<text x="212.7" y="225.6">K</text>
</g>
<g font-size="1.9" fill="#800000">
<text x="306.7" y="118.6">AC Volts</text>
<text x="292.8" y="154.1">AC Volts</text>
</g>
<text font-size="1.7" fill="#c00000" x="65.4" y="132.3" transform="rotate(-90 65.4 132.3)">49%</text>
</svg>
